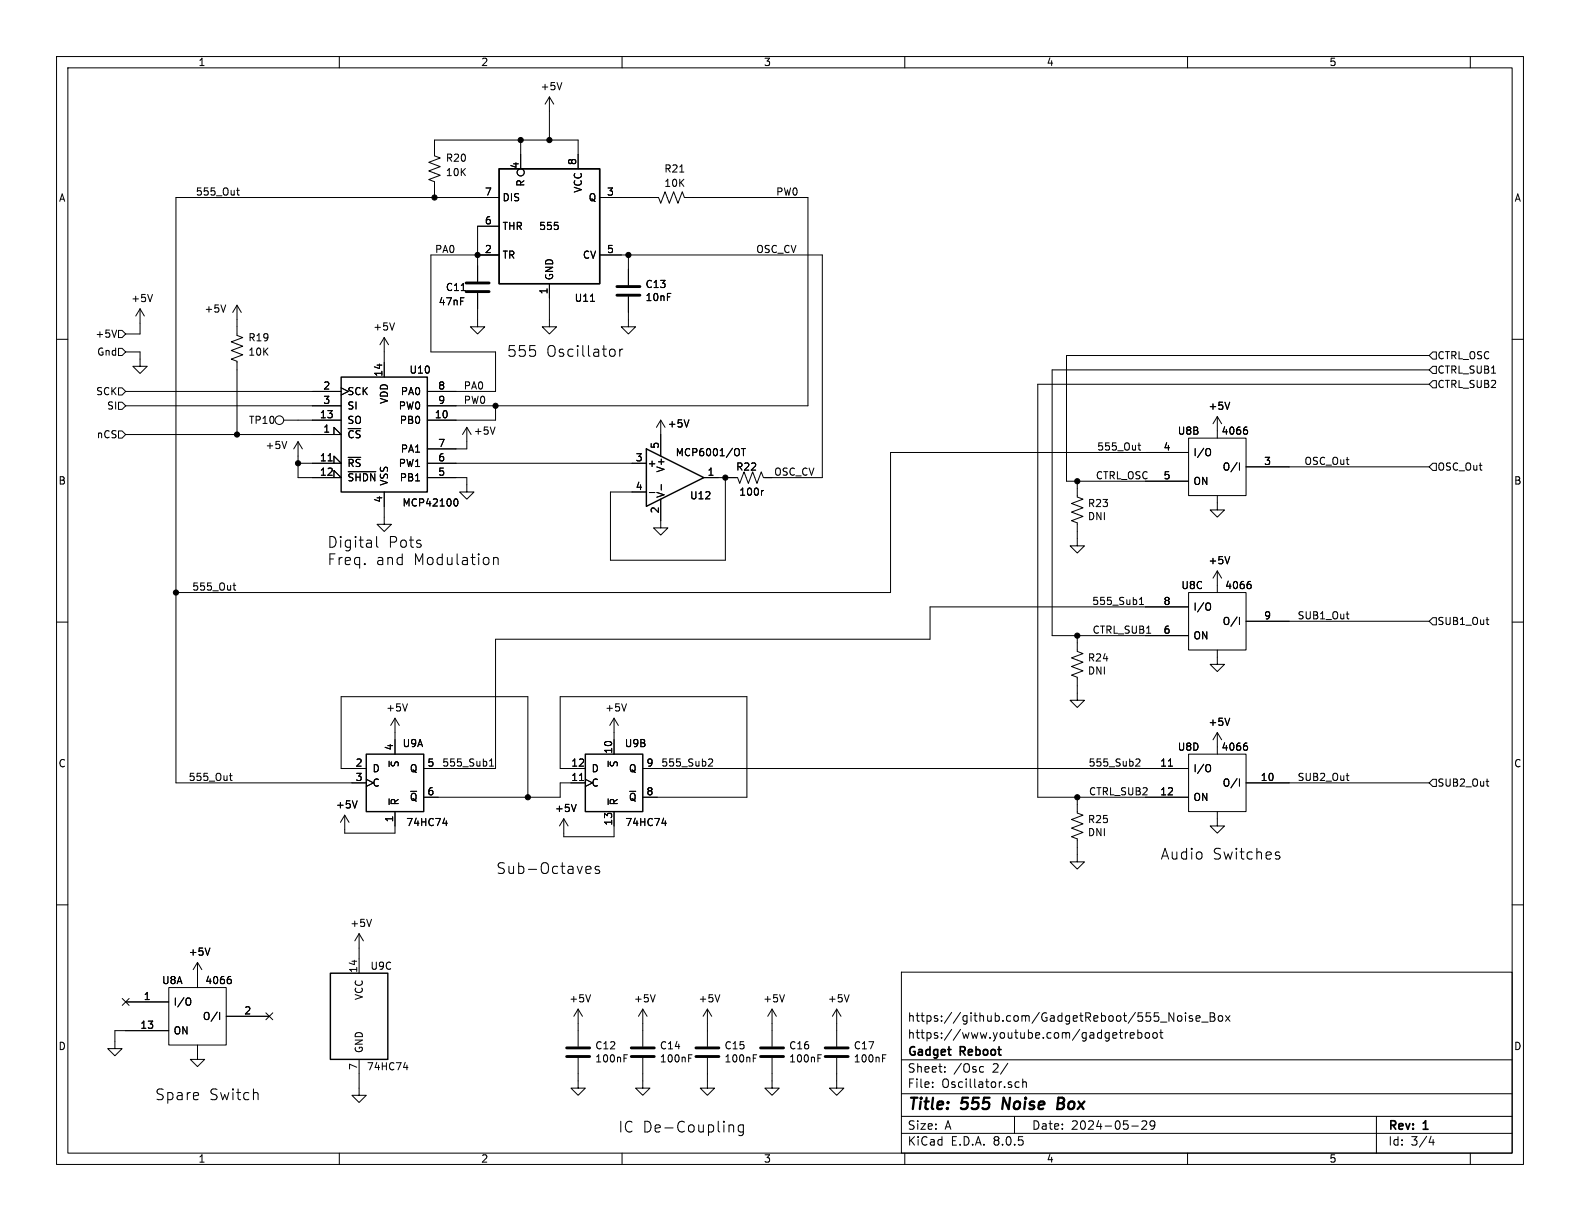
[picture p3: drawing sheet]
<svg xmlns="http://www.w3.org/2000/svg" width="279mm" height="216mm" viewBox="0 0 279 216" stroke-linecap="round" stroke-linejoin="round" font-family="sans-serif">
<g fill="none" stroke="#000" stroke-width=".18">
<path d="M10 10h259.4v195.9h-259.4zM12 12h255.4v191.9h-255.4zM60 10v2M97.2 17.1l-.8 1.3M97.2 17.1v7.7M97.2 17.1l.7 1.3M99.4 14.6l-.5 1.3M110 10v2M160 10v2M210 10v2M260 10v2M41.8 33.7h.5"/>
<path d="M42 33.2v1.1l.3 .2M88.3 34.9h-57.2v103.5h33.7M92.1 24.8v5M102.2 29.8v-5h-25.4v2.8l1.1 .3-2.1 .8 2.1 .8-2.1 .7 2.1 .8-2.1 .8 1 .3v2.8M106 34.9h10.5l.3 1 .8-2 .8 2 .7-2 .8 2 .7-2 .4 1h21.9v36.9h-67.3M120.2 30.4h.7M10 60h2M20.6 58.4l-.4 1.2M21 58.4h.6l.6 .7-.6 .6h-.6zM24.8 54.6l-.8 1.3M24.8 54.6v4.5h-2.6M24.8 54.6l.7 1.3"/>
<path d="M27 52.1l-.5 1.2M39.9 53.9l-.4 1.3M41.9 54v5.3l1 .4-2 .8 2 .7-2 .8 2 .7-2 .8 1 .4v12.9M41.9 54l-.8 1.2M41.9 54l.8 1.2M67.9 59.7v7M67.9 59.7l-.7 1.3M67.9 59.7l.8 1.3M69.8 57.1l-.5 1.3M81.6 51.4h.7M84.5 51.8v6h1.2l-1.2 1.3-1.3-1.3h1.3M88.3 45.1h-12.1v17.1h11.4v7h-12"/>
<path d="M88.3 40h-3.8v9.8M97.2 50.2v7.6h1.2l-1.2 1.3-1.3-1.3h1.3M104.4 53.3h.7M106 45.1h39.4v39.4h-10.4l-.4-1.1-.7 2.1-.8-2.1-.8 2.1-.7-2.1-.8 2.1-.4-1h-5.9M111.1 52.5v5.3h1.3l-1.3 1.3-1.2-1.3h1.2M111.1 45.1v5.3M267.4 60h2M21 76.2h.6l.6 .6-.6 .7h-.6zM21 71.1h.6l.6 .7-.6 .6h-.6zM21 68.6h.6l.6 .6-.6 .7h-.6zM21 61.6h.6l.6 .6-.6 .7h-.6zM22.2 76.8h38.1l-1.2-1.2v1.2"/>
<path d="M22.2 62.2h2.6v2.6h1.2l-1.2 1.2-1.3-1.2h1.3M22.2 69.2h38.1M22.2 71.8h38.1M50.2 74.3h10.1M50.7 78l-.4 1.3M52.7 78.1v6.4h7.6l-1.2-1.3v1.3M52.7 78.1l-.8 1.3M52.7 78.1l.8 1.3M60.3 68.6l1.3 .6-1.3 .7M82.5 75.6l-.7 1.2M82.5 75.6v3.8h-6.9M82.5 75.6l.8 1.2"/>
<path d="M87.5 75.5l-.4 1.3M87.6 71.8v2.5h-12M108.4 61.7l.4 .4v.5l-.4 .4M109.6 61.7v1.3M110.1 61.7l-.3 .1-.2 .3M116.8 74.3v6.3M116.8 74.3l-.7 1.3M116.8 74.3l.8 1.3M121.8 74.2l-.4 1.3M131.1 79.3h.7M131.5 79.3v1.3M201.2 78.7h.5"/>
<path d="M201.4 78.3v1.1l.3 .2M210.2 77.5h10.1v10.1h-10.1zM213.8 79.3l.1 .1a.81 .81 0 0 1-.1 1.2M215.3 73.7l-.8 1.2M215.3 73.7v3.8M215.3 73.7l.7 1.2M217.5 71.1l-.5 1.3M220.3 75.5h.2M220.4 76l.2 .2v.3l-.2 .3M252.7 67.9h-69.2v73.1h26.7M252.7 62.9h-64.1v22.2h21.6M252.7 65.4h-66.6v47h24.1"/>
<path d="M253.4 64.8h.6v1.2h-.6l-.7-.6zM253.4 67.3h.6v1.3h-.6l-.7-.7zM253.4 62.2h.6v1.3h-.6l-.7-.6zM52.7 81.9h7.6l-1.2-1.3v1.3M58 81.5h.8M61.6 83.4h4.9M66.6 94.9v1.6l.3 .3M67.9 87v5.7h1.3l-1.3 1.3-1.2-1.3h1.2M75.6 84.5h6.9v2.5h1.3l-1.3 1.3-1.2-1.3h1.2M75.6 81.9h38.7M80.4 88.3l.2-.1a.68 .68 0 0 1 .4 .6 .68 .68 0 0 1-.4 .7l-.2-.1M87.3 98.6v1.2"/>
<path d="M87.3 98.8a.47 .47 0 0 1 .8 0v1M114.8 87.1h1M116.8 88.3v5h1.3l-1.3 1.3-1.2-1.3h1.2M116.9 85.7v.9M128.3 84.5v14.6h-20.4v-12.1h6.4M135 86.7l-.2 .1M190.5 85.1v2.8l1 .4-2 .7 2 .8-2 .8 2 .7-2 .8 1 .4v4h1.3l-1.3 1.3-1.3-1.3h1.3M210.2 80h-52.7v24.8h-126.4M215.3 87.6v2.6h1.2l-1.2 1.2-1.3-1.2h1.3M217.5 98.4l-.5 1.3M219.2 81.9v1.2M220.3 82.6h32.4"/>
<path d="M253.4 81.9h.6v1.3h-.6l-.7-.6zM10 110h2M41.2 103.5h.5M41.4 103.1v1.1l.3 .2M190.5 112.4v2.8l1 .4-2 .7 2 .8-2 .8 2 .7-2 .8 1 .4v4h1.3l-1.3 1.3-1.3-1.3h1.3M201.5 106.9h.7M201.5 106l.4-.4v1.3M210.2 104.8h10.1v10.1h-10.1zM210.2 107.3h-45.7v5.7h-76.9v22.9h-12.7M213.8 106.6l.1 .1a.81 .81 0 0 1-.1 1.2M215.3 114.9v2.6h1.2l-1.2 1.2-1.3-1.2h1.3M215.3 101v3.8"/>
<path d="M215.3 101l-.8 1.2M215.3 101l.7 1.2M219.2 109.2v1.2M220.3 109.9h32.4M220.9 102.8h.2M221 103.3l.3 .2v.3l-.3 .3M238.1 108.6h.4M238.3 109.4h.2M253.4 109.2h.6v1.3h-.6l-.7-.6zM262.8 109.6h.5M263 110.4h.3M267.4 110h2"/>
<path d="M40.6 137.2h.5M40.8 136.7v1.1l.3 .2M64.8 137.8l1.2 .6-1.2 .7M64.8 135.9h-4.5v-12.7h33v17.8M69.8 127l-.7 1.3M69.8 127v6.4M69.8 127l.8 1.3M72 124.5l-.4 1.2M86.6 135.5h.7M86.6 134.6l.3-.4v1.3M102.5 138h.7M103.5 137.8l1.3 .6-1.3 .7"/>
<path d="M103.5 135.9h-4.4v-12.7h33v17.8h-18.4M103.5 138.4h-4.4v2.6h-24.2M108.6 127v6.4M108.6 127l-.8 1.3M108.6 127l.7 1.3M110.8 124.5l-.4 1.2M113.7 135.9h96.5M125.4 134.3l.4-.1 .2 .4-.8 .9h.8M200.9 134.3l.4-.1 .3 .4-.8 .9h.8M206.6 135.5h.7M210.2 133.4h10.1v10.1h-10.1zM213.8 135.2l.1 .1a.81 .81 0 0 1-.1 1.2"/>
<path d="M215.3 129.5v3.9M215.3 129.5l-.8 1.3M215.3 129.5l.7 1.3M217.5 127l-.5 1.3M219.2 137.7v1.3M220.3 131.4h.2M220.3 138.4h32.4M220.4 131.9l.2 .2v.3l-.2 .3M238.1 137.2h.4M238.3 137.9l.2 .1M253.4 137.8h.6v1.3h-.6l-.7-.7zM262.8 138.2h.5"/>
<path d="M263 138.9l.3 .1M10 160h2M61 144.1l-.8 1.3M61 144.1l.7 1.3M63.2 141.6l-.5 1.3M68.8 141.3v1M69.8 143.5v3.8h-8.8v-3.2M78.3 145.6h.8M78.9 145.1v.9M99.7 144.8l-.8 1.3M99.7 144.8l.8 1.3M101.9 142.2l-.4 1.3"/>
<path d="M103.7 154.4h.2h.5M103.7 153.3l.5-.1 .2 .1 .1 .3-.9 .2M106 153.3l-.5-.1-.3 .3 .1 .2 .7 .2 .1 .2-.1 .3h-.2h-.6M107.5 141.3v1M108.6 143.5v4.5h-8.9v-3.2M117.1 145.6h.7M117.7 145.1v.9M190.5 141v2.8l1 .3-2 .8 2 .8-2 .7 2 .8-2 .8 1 .3v4.1h1.3l-1.3 1.3-1.3-1.3h1.3M215.3 143.5v2.6h1.2l-1.2 1.2-1.3-1.2h1.3M225.6 151.2l.7 .2v.1v.3l-.6 .1M225.6 150.7l.2-.1 .5 .1M267.4 160h2"/>
<path d="M21.6 176.6l1.2 1.2M22.2 177.2h7.6M22.8 176.6l-1.2 1.2M29.8 174.6h10.2v10.2h-10.2zM33.4 176.5h.1a.81 .81 0 0 1-.1 1.2M34.9 170.2l-.7 1.3M34.9 170.2v4.4M34.9 170.2l.8 1.3M37.1 167.6l-.4 1.3M38.8 179v1.3M40 179.7h7.6M40.5 172.7h.3"/>
<path d="M40.7 173.1l.2 .3v.3l-.2 .2M47 179.1l1.2 1.2M48.2 179.1l-1.2 1.2M63.5 165.1v7M63.5 165.1l-.8 1.3M63.5 165.1l.8 1.3M65.7 162.6l-.4 1.2M102.2 178.4v6.6M102.2 178.4l-.7 1.3M102.2 178.4l.8 1.3M104.4 175.9l-.4 1.3M113.7 178.4l-.8 1.3"/>
<path d="M113.7 178.4v6.6M113.7 178.4l.7 1.3M115.9 175.9l-.5 1.3M125.1 178.4l-.8 1.3M125.1 178.4v6.6M125.1 178.4l.8 1.3M127.3 175.9l-.4 1.3M136.5 178.4v6.6M136.5 178.4l-.7 1.3M136.5 178.4l.8 1.3M138.7 175.9l-.4 1.3M148 178.4v6.6"/>
<path d="M148 178.4l-.8 1.3M148 178.4l.7 1.3M150.2 175.9l-.5 1.3M159.4 171.9h108v32h-108zM206.7 179.1l.9 1.5v-1.5M208.3 179.7l.2-.1 .4 .1 .1 .6-.1 .2-.4 .1-.2-.2zM209.6 179.1v.1M209.6 179.6v1M210.9 179.7l-.4-.1-.2 .2 .1 .2 .5 .2v.3h-.6M214 179.1h.5l.2 .1 .1 .3-.3 .3a.4 .4 0 0 1 .4 .4 .4 .4 0 0 1-.3 .4h-.6zM214 179.8h.5M215.5 179.7l.2-.1 .4 .1 .1 .6-.1 .2-.4 .1-.2-.2z"/>
<path d="M216.7 179.6l.8 1M217.5 179.6l-.8 1M29.8 182.2h-9.5v3.2h1.3l-1.3 1.3-1.3-1.3h1.3M34.9 184.8v2.5h1.3l-1.3 1.3-1.2-1.3h1.2M45.4 193.2l.2 .3v1M63.5 187.3v6.4h1.3l-1.3 1.2-1.3-1.2h1.3M71.4 188.8h.7M72 188.3v.9M102.2 187.1v5.3h1.3l-1.3 1.3-1.2-1.3h1.2M110.3 187.1h.5M110.3 186.5h.7M113.7 187.1v5.3h1.2l-1.2 1.3-1.3-1.3h1.3"/>
<path d="M121.8 187.1h.4M121.8 186.5h.6M125.1 187.1v5.3h1.3l-1.3 1.3-1.3-1.3h1.3M129 199l.2-.1 .4 .1 .1 1.2M131.5 199l-.6-.1-.4 .4v.5l.2 .3 .2 .1 .6-.1M131.5 198.9v1.5a.52 .52 0 0 1-.9 .3M133.2 187.1h.4M133.2 186.5h.6M136.5 187.1v5.3h1.3l-1.3 1.3-1.2-1.3h1.2M144.6 187.1h.5M144.6 186.5h.6M148 187.1v5.3h1.2l-1.2 1.3-1.3-1.3h1.3"/>
<path d="M156.1 187.1h.4M156.1 186.5h.6M159.4 197.4h108M159.4 193.4h108M159.4 187.4h108M164.9 192.1v.2M164.9 191.4v.1M167.1 189.4v.2M167.1 188.7v.1M173.5 188.6l.4 .1M173.9 189.5l-.4 .1M178.2 188l-1.3 1.9"/>
<path d="M179.4 197.4v3M179.6 192.1l.2 .2 .4-.1M180.2 191.4l-.4-.1-.2 .1M180.9 191.4l.2-.1 .3 .1 .1 .9M180.9 190.8v1.5M197.3 182.6l.2 .3-.7 .2M197.4 183.5l-.1 .1M197.9 182.6h.6M198.1 182.1v1.3l.4 .2M199 182.6v1M199.4 182.6l-.3 .1-.1 .2M199.9 183.1l.7-.2-.1-.2-.4-.1-.2 .2v.7h.6"/>
<path d="M200.1 199.1h1.2M201.2 182.7l.4-.1 .3 .3v.4l-.1 .2h-.6M201.2 182.1v1.5M201.9 198.3l.6-.1 .2 .1 .1 .3-.9 1.1h.9M202.6 182.7l.2-.1 .4 .1 .1 .6-.2 .2-.3 .1-.2-.2zM203.9 182.7l.2-.1 .5 .1v.6l-.1 .2-.4 .1-.2-.2zM204.2 198.8l-.3 .3h-.3l-.2-.3 .1-.5 .4-.1 .2 .1a.99 .99 0 0 1-.3 1.4h-.3M205.1 182.6h.5M205.3 182.1v1.3l.3 .2M211.5 180.1l.7-.2-.1-.2-.4-.1-.2 .2 .1 .7h.5M212.5 180.7h1.1M243.4 197.4v6.5"/>
<path d="M60 203.9v2M110 203.9v2M159.4 200.4h108M160 203.9v2M210 203.9v2M253.1 200.9l-.4 1.1h.9M253.4 201.5v1M260 203.9v2"/>
<circle cx="92.1" cy="30.5" r=".63"/>
<circle cx="49.4" cy="74.3" r=".76"/>
</g>
<path d="M177.5 194.1l-.3 2M187.1 195.1h.6M187.7 195.1l.3 .1M187.9 194.1h-.7l-.3 2 1-.1M187.9 195l-.2 .1" fill="none" stroke="#000" stroke-width=".4"/>
<g fill="none" stroke="#000" stroke-width=".51">
<path d="M82.4 51.6h4.1M82.4 50h4.1M109.1 52.2h4.1M109.1 50.7h4.1M100.2 186.8h4.1M100.2 185.3h4.1M111.6 186.8h4.1M111.6 185.3h4.1M123.1 186.8h4M123.1 185.3h4M134.5 186.8h4.1M134.5 185.3h4.1"/>
<path d="M145.9 186.8h4.1M145.9 185.3h4.1"/>
</g>
<path d="M88.3 29.8h17.7v20.4h-17.7zM60.3 66.7h15.3v20.3h-15.3zM114.3 79.4l10.2 5.1-10.2 5zM64.8 133.4h10.1v10.1h-10.1zM103.5 133.4h10.2v10.1h-10.2zM58.4 172.1h10.2v15.2h-10.2z" fill="none" stroke="#000" stroke-width=".25"/>
<g fill="#000" stroke="#000" stroke-width=".18">
<circle cx="76.8" cy="34.9" r=".46"/>
<circle cx="92.1" cy="24.8" r=".46"/>
<circle cx="97.2" cy="24.8" r=".46"/>
<circle cx="84.5" cy="45.1" r=".46"/>
<circle cx="111.1" cy="45.1" r=".46"/>
<circle cx="41.9" cy="76.8" r=".46"/>
<circle cx="87.6" cy="71.8" r=".46"/>
<circle cx="52.7" cy="81.9" r=".46"/>
<circle cx="128.3" cy="84.5" r=".46"/>
<circle cx="190.5" cy="85.1" r=".46"/>
<circle cx="31.1" cy="104.8" r=".46"/>
<circle cx="190.5" cy="112.4" r=".46"/>
<circle cx="93.3" cy="141" r=".46"/>
<circle cx="190.5" cy="141" r=".46"/>
</g>
<g font-size="2.8">
<text x="160.4" y="196.8">Title:</text>
<text x="170.1" y="196.8">555</text>
<text x="178.1" y="196.8">Noise</text>
<text x="188.6" y="196.8">Box</text>
</g>
<g font-size="2.7">
<text x="89.5" y="63.3">555</text>
<text x="96.5" y="63.3">Oscillator</text>
<text x="57.8" y="97">Digital</text>
<text x="57.8" y="100.1">Freq.</text>
<text x="66.4" y="100.1">and</text>
<text x="68.6" y="97">Pots</text>
<text x="73.1" y="100.1">Modulation</text>
<text x="87.6" y="154.7">Sub-Octaves</text>
<text x="205.1" y="152.2">Audio</text>
<text x="214.3" y="152.2">Switches</text>
<text x="27.3" y="194.7">Spare</text>
<text x="36.9" y="194.7">Switch</text>
<text x="109.2" y="200.4">IC De-Coupling</text>
</g>
<g font-size="2.1">
<text x="160.4" y="183.9">https://www.youtube.com/gadgetreboot</text>
<text x="160.4" y="180.9">https://github.com/GadgetReboot/555_Noise_Box</text>
<text x="160.4" y="189.9">Sheet:</text>
<text x="160.4" y="187.1">Gadget</text>
<text x="168.6" y="189.9">/Osc</text>
<text x="169.9" y="187.1">Reboot</text>
<text x="175.6" y="189.9">2/</text>
<text x="160.4" y="192.6">File:</text>
<text x="166.5" y="192.6">Oscillator.sch</text>
<text x="160.4" y="202.8">KiCad</text>
<text x="160.4" y="200">Size:</text>
<text x="167.1" y="200">A</text>
<text x="168.1" y="202.8">E.D.A.</text>
<text x="175.7" y="202.8">8.0.5</text>
<text x="182.4" y="200">Date:</text>
<text x="189.4" y="200">2024-05-29</text>
<text x="245.4" y="200.2">Rev:</text>
<text x="245.4" y="202.8">Id:</text>
<text x="249.5" y="202.8">3/4</text>
<text x="251.8" y="200.2">1</text>
</g>
<g font-size="1.8">
<text x="35" y="11.9">1</text>
<text x="85" y="11.9">2</text>
<text x="135" y="11.9">3</text>
<text x="185" y="11.9">4</text>
<text x="235" y="11.9">5</text>
<text x="95.5" y="16.2">+5V</text>
<text x="78.7" y="28.8">R20</text>
<text x="91.8" y="29.9" transform="rotate(-90 91.8 29.9)">4</text>
<text x="102" y="29.3" transform="rotate(-90 102 29.3)">8</text>
<text x="10.3" y="35.9">A</text>
<text x="34.5" y="34.7">555_Out</text>
<text x="78.7" y="31.3">10K</text>
<text x="85.7" y="34.7">7</text>
<text x="88.8" y="35.8">DIS</text>
<text x="92.9" y="33.1" transform="rotate(-90 92.9 33.1)">R</text>
<text x="103.1" y="34.2" transform="rotate(-90 103.1 34.2)">VCC</text>
<text x="104" y="35.8">Q</text>
<text x="107.2" y="34.7">3</text>
<text x="117.4" y="30.7">R21</text>
<text x="117.4" y="33.2">10K</text>
<text x="137.2" y="34.7">PW0</text>
<text x="267.7" y="35.9">A</text>
<text x="85.7" y="39.8">6</text>
<text x="88.8" y="40.9">THR</text>
<text x="95.2" y="40.9">555</text>
<text x="76.8" y="44.8">PA0</text>
<text x="85.7" y="44.8">2</text>
<text x="88.8" y="45.9">TR</text>
<text x="103" y="45.9">CV</text>
<text x="107.2" y="44.8">5</text>
<text x="133.6" y="44.8">OSC_CV</text>
<text x="23.1" y="53.6">+5V</text>
<text x="78.7" y="51.7">C11</text>
<text x="96.9" y="52.1" transform="rotate(-90 96.9 52.1)">1</text>
<text x="98" y="49.7" transform="rotate(-90 98 49.7)">GND</text>
<text x="101.5" y="53.6">U11</text>
<text x="114.1" y="51.1">C13</text>
<text x="114.1" y="53.4">10nF</text>
<text x="16.8" y="59.9">+5V</text>
<text x="36.1" y="55.5">+5V</text>
<text x="65.9" y="58.6">+5V</text>
<text x="77.5" y="54.2">47nF</text>
<text x="17.1" y="63.1">Gnd</text>
<text x="43.8" y="60.6">R19</text>
<text x="43.8" y="63.1">10K</text>
<text x="254.1" y="63.7">CTRL_OSC</text>
<text x="16.9" y="70.1">SCK</text>
<text x="57.1" y="69">2</text>
<text x="57.1" y="71.5">3</text>
<text x="61.3" y="70.1">SCK</text>
<text x="67.7" y="66.7" transform="rotate(-90 67.7 66.7)">14</text>
<text x="68.8" y="71.5" transform="rotate(-90 68.8 71.5)">VDD</text>
<text x="70.8" y="70.1">PA0</text>
<text x="72.3" y="66.3">U10</text>
<text x="77.4" y="69">8</text>
<text x="77.4" y="71.5">9</text>
<text x="81.9" y="71.5">PW0</text>
<text x="81.9" y="69">PA0</text>
<text x="254.1" y="66.3">CTRL_SUB1</text>
<text x="254.1" y="68.8">CTRL_SUB2</text>
<text x="17" y="77.7">nCS</text>
<text x="18.8" y="72.6">SI</text>
<text x="43.9" y="75.2">TP10</text>
<text x="56.5" y="74">13</text>
<text x="57.1" y="76.6">1</text>
<text x="61.3" y="77.7">~{CS}</text>
<text x="61.3" y="75.2">SO</text>
<text x="61.3" y="72.6">SI</text>
<text x="70.4" y="72.6">PW0</text>
<text x="70.6" y="75.2">PB0</text>
<text x="76.8" y="74">10</text>
<text x="83.7" y="77.1">+5V</text>
<text x="118" y="75.8">+5V</text>
<text x="208.2" y="77.1">U8B</text>
<text x="213.6" y="72.7">+5V</text>
<text x="215.9" y="77.1">4066</text>
<text x="46.9" y="79.6">+5V</text>
<text x="56.5" y="81.7">11</text>
<text x="61.3" y="82.8">~{RS}</text>
<text x="70.4" y="82.8">PW1</text>
<text x="70.8" y="80.2">PA1</text>
<text x="77.4" y="81.7">6</text>
<text x="77.4" y="79.1">7</text>
<text x="112.3" y="81.7">3</text>
<text x="114.4" y="82.8">+</text>
<text x="116.6" y="79.4" transform="rotate(-90 116.6 79.4)">5</text>
<text x="117.7" y="83.6" transform="rotate(-90 117.7 83.6)">V+</text>
<text x="119.4" y="80.9">MCP6001/OT</text>
<text x="130.1" y="83.4">R22</text>
<text x="193.9" y="79.7">555_Out</text>
<text x="205.7" y="79.8">4</text>
<text x="210.9" y="80.9">I/O</text>
<text x="216.1" y="83.4">O/I</text>
<text x="223.4" y="82.3">3</text>
<text x="230.6" y="82.3">OSC_Out</text>
<text x="254.1" y="83.4">OSC_Out</text>
<text x="10.3" y="85.9">B</text>
<text x="56.5" y="84.2">12</text>
<text x="61.3" y="85.3">~{SHDN}</text>
<text x="67.7" y="89" transform="rotate(-90 67.7 89)">4</text>
<text x="68.8" y="86" transform="rotate(-90 68.8 86)">VSS</text>
<text x="70.6" y="85.3">PB1</text>
<text x="71.1" y="89.8">MCP42100</text>
<text x="77.4" y="84.2">5</text>
<text x="112.3" y="86.7">4</text>
<text x="117.7" y="88.1" transform="rotate(-90 117.7 88.1)">V-</text>
<text x="121.9" y="88.5">U12</text>
<text x="125" y="84.2">1</text>
<text x="130.6" y="87.9">100r</text>
<text x="136.8" y="84.2">OSC_CV</text>
<text x="192.3" y="89.9">R23</text>
<text x="193.7" y="84.8">CTRL_OSC</text>
<text x="205.7" y="84.8">5</text>
<text x="210.9" y="86">ON</text>
<text x="267.7" y="85.9">B</text>
<text x="116.6" y="90.9" transform="rotate(-90 116.6 90.9)">2</text>
<text x="192.3" y="92.2">DNI</text>
<text x="213.6" y="100">+5V</text>
<text x="33.9" y="104.5">555_Out</text>
<text x="193" y="107.1">555_Sub1</text>
<text x="205.7" y="107.1">8</text>
<text x="208.8" y="104.4">U8C</text>
<text x="216.6" y="104.4">4066</text>
<text x="193.1" y="112.1">CTRL_SUB1</text>
<text x="205.7" y="112.1">6</text>
<text x="210.9" y="113.3">ON</text>
<text x="210.9" y="108.2">I/O</text>
<text x="216.1" y="110.7">O/I</text>
<text x="223.4" y="109.6">9</text>
<text x="229.4" y="109.6">SUB1_Out</text>
<text x="254.1" y="110.7">SUB1_Out</text>
<text x="192.3" y="119.5">DNI</text>
<text x="192.3" y="117.2">R24</text>
<text x="68.2" y="126">+5V</text>
<text x="106.9" y="126">+5V</text>
<text x="213.6" y="128.5">+5V</text>
<text x="10.3" y="135.9">C</text>
<text x="62.8" y="135.6">2</text>
<text x="65.8" y="136.8">D</text>
<text x="69.6" y="132.8" transform="rotate(-90 69.6 132.8)">4</text>
<text x="70.7" y="135.8" transform="rotate(-90 70.7 135.8)">~{S}</text>
<text x="71.1" y="132.3">U9A</text>
<text x="72.4" y="136.8">Q</text>
<text x="75.5" y="135.6">5</text>
<text x="78.1" y="135.6">555_Sub1</text>
<text x="100.9" y="135.6">12</text>
<text x="104.5" y="136.8">D</text>
<text x="108.3" y="133.4" transform="rotate(-90 108.3 133.4)">10</text>
<text x="109.4" y="135.8" transform="rotate(-90 109.4 135.8)">~{S}</text>
<text x="110.4" y="132.3">U9B</text>
<text x="111.1" y="136.8">Q</text>
<text x="114.2" y="135.6">9</text>
<text x="116.8" y="135.6">555_Sub2</text>
<text x="192.4" y="135.6">555_Sub2</text>
<text x="205.1" y="135.6">11</text>
<text x="208.2" y="132.9">U8D</text>
<text x="210.9" y="136.8">I/O</text>
<text x="215.9" y="132.9">4066</text>
<text x="267.7" y="135.9">C</text>
<text x="33.3" y="138.2">555_Out</text>
<text x="59.3" y="143.2">+5V</text>
<text x="62.8" y="138.2">3</text>
<text x="65.8" y="139.3">C</text>
<text x="70.7" y="142.5" transform="rotate(-90 70.7 142.5)">~{R}</text>
<text x="72.4" y="141.8">~{Q}</text>
<text x="75.5" y="140.7">6</text>
<text x="98" y="143.8">+5V</text>
<text x="100.9" y="138.2">11</text>
<text x="104.5" y="139.3">C</text>
<text x="109.4" y="142.5" transform="rotate(-90 109.4 142.5)">~{R}</text>
<text x="111.1" y="141.8">~{Q}</text>
<text x="114.2" y="140.7">8</text>
<text x="192.5" y="140.7">CTRL_SUB2</text>
<text x="205.1" y="140.7">12</text>
<text x="210.9" y="141.8">ON</text>
<text x="216.1" y="139.3">O/I</text>
<text x="222.8" y="138.2">10</text>
<text x="229.4" y="138.2">SUB2_Out</text>
<text x="254.1" y="139.3">SUB2_Out</text>
<text x="69.6" y="145.5" transform="rotate(-90 69.6 145.5)">1</text>
<text x="71.7" y="146.3">74HC74</text>
<text x="108.3" y="146.1" transform="rotate(-90 108.3 146.1)">13</text>
<text x="110.5" y="146.3">74HC74</text>
<text x="192.3" y="148.1">DNI</text>
<text x="192.3" y="145.7">R25</text>
<text x="61.8" y="164.1">+5V</text>
<text x="33.3" y="169.2">+5V</text>
<text x="63.2" y="172.1" transform="rotate(-90 63.2 172.1)">14</text>
<text x="65.4" y="171.7">U9C</text>
<text x="25.3" y="176.9">1</text>
<text x="28.6" y="174.2">U8A</text>
<text x="30.6" y="178">I/O</text>
<text x="36.2" y="174.2">4066</text>
<text x="43.1" y="179.5">2</text>
<text x="64.4" y="176.9" transform="rotate(-90 64.4 176.9)">VCC</text>
<text x="100.6" y="177.4">+5V</text>
<text x="112" y="177.4">+5V</text>
<text x="123.4" y="177.4">+5V</text>
<text x="134.9" y="177.4">+5V</text>
<text x="146.3" y="177.4">+5V</text>
<text x="10.3" y="185.9">D</text>
<text x="24.7" y="182">13</text>
<text x="30.6" y="183.1">ON</text>
<text x="35.8" y="180.6">O/I</text>
<text x="105.2" y="185.8">C12</text>
<text x="116.6" y="185.8">C14</text>
<text x="128" y="185.8">C15</text>
<text x="139.5" y="185.8">C16</text>
<text x="150.9" y="185.8">C17</text>
<text x="267.7" y="185.9">D</text>
<text x="63.2" y="189.3" transform="rotate(-90 63.2 189.3)">7</text>
<text x="64.4" y="186.3" transform="rotate(-90 64.4 186.3)">GND</text>
<text x="64.8" y="189.5">74HC74</text>
<text x="105.2" y="188.1">100nF</text>
<text x="116.6" y="188.1">100nF</text>
<text x="128" y="188.1">100nF</text>
<text x="139.5" y="188.1">100nF</text>
<text x="150.9" y="188.1">100nF</text>
<text x="35" y="205.8">1</text>
<text x="85" y="205.8">2</text>
<text x="135" y="205.8">3</text>
<text x="185" y="205.8">4</text>
<text x="235" y="205.8">5</text>
</g>
</svg>
